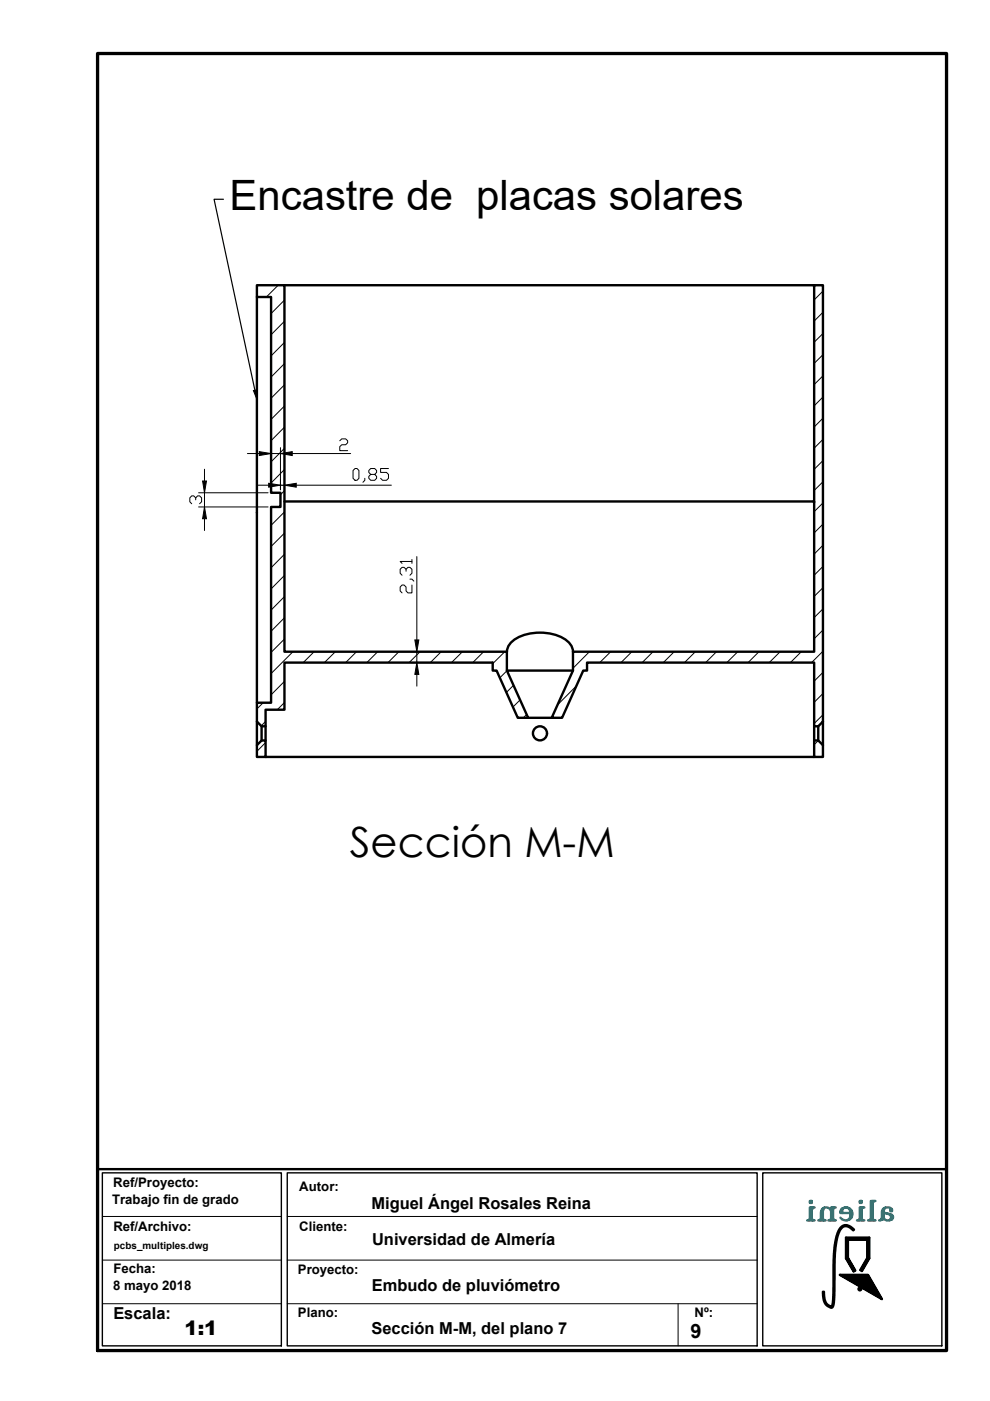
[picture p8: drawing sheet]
<svg xmlns="http://www.w3.org/2000/svg" width="210mm" height="297mm" viewBox="0 0 210 297" stroke-linecap="round" stroke-linejoin="round" font-family="sans-serif">
<!-- layer: 0 -->
<g fill="none" stroke="#000" stroke-width=".51">
<path d="M54.5 63v86M60.3 60.5h112.3M172.6 60.5h1.9v92.5l-1 1h-.9v-13.5h-48.1v1.7h-.8l-4.5 10h-2.2l4.5-10v-4h51.1zM60.3 106.3h112.1l.2 .1M107.5 138.2a4 4 0 0 1 2.9-3.3 10.7 10.7 0 0 1 9.7 .9 3.1 3.1 0 0 1 1.4 2.4M54.5 153v5M55.5 157h.8v3.5h-1.8v-2.5zM55.5 154v3M56.3 154v3M107.5 142.2v-4h-47.2v-77.7h-5.8v2.5h3v41.5h2v3h-2v41.5h-3v4l1 1h.8v-3.5h4v-10h44.2v1.7h.8l4.5 10h2.2M121.5 142.2h-14l4.5 10h5M172.6 157h.9l1 1"/>
<path d="M172.6 157v3.5h1.9v-2.5M172.6 154v3M173.5 154v3M174.5 153v5M56.3 160.5h116.3M20.7 247.9h180"/>
<circle cx="114.5" cy="155.5" r="1.49"/>
</g>
<g fill="none" stroke="#000" stroke-width=".21">
<path d="M54.5 60.5h.1M59 60.5l-2.5 2.5M60.3 63.6l-2.8 2.9M60.3 68.1l-2.8 2.9M60.3 72.6l-2.8 2.9M60.3 77.1l-2.8 2.8M60.3 61.1v43M174.5 66.2l-1.9 1.9M174.5 61.7l-1.9 1.9M174.5 70.7l-1.9 1.9M174.5 75.2l-1.9 1.8M174.5 79.7l-1.9 1.8"/>
<path d="M43.4 99.5v2.5M52.5 96.2h2.5M57.5 94.9v8.9M57.5 96.2h2M59.5 94.9v8.9M60.3 81.6l-2.8 2.8M60.3 86.1l-2.8 2.8M60.3 90.6l-2.8 2.8M60.3 95.1l-2.8 2.8M60.3 99.5l-2.8 2.9M62 96.2h12.3M72 93.5l.5-.5h.8l.4 .5v.4l-.4 .4h-.8l-.5 .4v.8h1.7"/>
<path d="M74.9 99.8l.4-.5h.4l.4 .5v1.6l-.4 .4h-.4l-.4-.4zM82.4 99.3h-1.7v.9h1.2l.5 .4v.8l-.5 .4h-.8l-.4-.4M174.5 84.2l-1.9 1.8M174.5 88.7l-1.9 1.8M174.5 93.2l-1.9 1.8M174.5 97.7l-1.9 1.8M41.5 106v-.4l-.4-.5h-.5l-.4 .5v.8l.4 .4M41.5 105.6l.4-.5h.4l.4 .5v.8l-.4 .4M42.1 104.5h14.7M42.1 107.5h14.7M43.4 104.5v3M43.4 110v2.5"/>
<path d="M54.5 102.9h2.5M59.5 102.9h.8M60.3 104l-.8 .9M60.3 108.5l-2.8 2.9M60.3 113l-2.8 2.9M60.3 117.5l-2.8 2.9M62.8 102.9h20.2M77.4 101.4v.4l-.5 .5M78.6 100.6l-.4-.4v-.4l.4-.5h.8l.4 .5v.4l-.4 .4h-.8l-.4 .4v.4l.4 .4h.8l.4-.4v-.4l-.4-.4M87.3 119h-2.5l.4 .4M87.3 118.6v.8M88.4 118v17.7"/>
<path d="M174.5 102.2l-1.9 1.8M174.5 106.6l-1.9 1.9M174.5 111.1l-1.9 1.9M174.5 115.6l-1.9 1.9M60.3 122l-2.8 2.9M60.3 126.5l-2.8 2.8M60.3 131l-2.8 2.8M60.3 135.5l-2.8 2.8M62.1 138.2l-4.6 4.6M66.6 138.2l-2.3 2.3M71.1 138.2l-2.3 2.3M75.6 138.2l-2.3 2.3"/>
<path d="M80.1 138.2l-2.3 2.3M84.6 138.2l-2.3 2.3M86.1 121.1v-.4l-.4-.4h-.5l-.4 .4v.8l.4 .5M86.1 120.7l.4-.4h.4l.4 .4v.8l-.4 .5M86.9 122.8h.4l.4 .4M87.1 138.2h19.8M87.3 124v1.7h-.8l-.4-.4v-.8l-.4-.5h-.5l-.4 .5v.8l.4 .4M88.4 138.2v2.3M89.1 138.2l-2.4 2.3M93.5 138.2l-2.3 2.3M98.1 138.2l-2.4 2.3M102.5 138.2l-2.3 2.3"/>
<path d="M107 138.2l-2.5 2.5M125 138.2l-3.5 3.5M129.5 138.2l-2.3 2.3M134 138.2l-2.3 2.3M138.5 138.2l-2.3 2.3M142.9 138.2l-2.3 2.3M147.4 138.2l-2.3 2.3M151.9 138.2l-2.3 2.3M156.4 138.2l-2.3 2.3M160.9 138.2l-2.3 2.3M165.4 138.2l-2.3 2.3M169.9 138.2l-2.3 2.3"/>
<path d="M174.5 120.1l-1.9 1.9M174.5 124.6l-1.9 1.8M174.5 129.1l-1.9 1.8M174.5 133.6l-1.9 1.8M174.5 138.1l-2.4 2.4M55.8 149l-1.3 1.3M56.3 153l-.9 .9M56.3 157.4l-1.8 1.9M60.3 144.5l-2.8 2.8M60.3 148.9l-1.5 1.6M87.1 140.5h16.8M88.4 143v2.5"/>
<path d="M107.5 142.2l-1.5 1.5M108.9 145.3l-1.5 1.5M110.3 148.4l-1.5 1.5M111.7 151.5l-.7 .7M122.2 145.4l-4 4M173.5 157l-.9 .9M174.5 142.6l-1.9 1.8M174.5 147l-1.9 1.9M174.5 151.6l-1.9 1.8M21.7 257.9h38M60.9 257.9h99.6M21.7 267.2h38"/>
<path d="M21.7 276.4h38M60.9 267.2h99.6M60.9 276.4h99.6M143.8 276.4v8.9"/>
</g>
<path d="M53.7 82.8l.7-.1 .1 2zM55 95.8l2.5 .4-2.5 .4zM59.5 96.2l2.5-.4v.8zM43 102h.8l-.4 2.5zM43.4 107.5l.4 2.5h-.8zM57 102.5l2.5 .4-2.5 .4zM60.3 102.9l2.5-.4v.8zM88 135.7h.8l-.4 2.5zM88.4 140.5l.4 2.5h-.8z" fill="#000" stroke="#000" stroke-width=".21"/>
<path d="M47.4 42.2h-2l8.6 40.5" fill="none" stroke="#000" stroke-width=".25"/>
<path d="M21.7 248.7h38v36.6h-38zM60.9 248.7h99.6v36.6h-99.6zM161.7 248.7h38v36.6h-38z" fill="none" stroke="#000" stroke-width=".3"/>
<path d="M20.7 11.3h180v275h-180z" fill="none" stroke="#000" stroke-width=".7"/>
<!-- layer: principal -->
<g fill="none" stroke="#000" stroke-width=".3">
<path d="M171.3 258.7h.1M171.4 258.7h.1M171.5 258.7h-.1M171.6 258.6l-.1 .1M171.7 255l.4-.4zM171.7 256.4l.4-.4zM171.7 256.4l.5-.4zM171.7 256.5l.5-.5zM171.7 256h.1M171.7 256.2l.2-.2-.2 .2M171.7 257.9l.4-.4-.4 .5M171.7 254.8l.2-.2z"/>
<path d="M171.8 254.8l.2-.2zM171.8 256l-.1 .1M171.8 254.6l-.1 .1M171.8 254.8l.2-.2-.3 .4zM171.9 254.6l-.2 .2M171.9 254.8h.1M171.9 254.9l.2-.1-.3 .2zM171.9 255l.2-.2zM171.9 255l.2-.2-.2 .2M172 256l-.3 .3M172 254.6l-.3 .3M172.1 256l-.4 .4"/>
<path d="M172.1 254.7l-.4 .3 .4-.3M172.1 256.4h.1M172.1 258.1l-.6 .6 .6-.5-.5 .5 .5-.4M172.1 258.7h.1M172.1 254.9l-.1 .1 .1-.1M172.1 255h.1M172.1 256.4l-.4 .5M172.1 256.5l-.4 .5M172.1 256.6l-.4 .4M172.1 256.7l-.4 .4M172.1 256.8l-.4 .4M172.1 256.9l-.4 .4"/>
<path d="M172.1 257l-.4 .4M172.1 257l-.4 .5M172.1 257.1l-.4 .5M172.1 257.2l-.4 .4M172.1 257.3l-.4 .4M172.1 257.4l-.4 .4M172.1 257.4l-.4 .5 .4-.4M172.1 257.6l-.4 .5M172.1 257.7l-.4 .5M172.1 257.8l-.4 .4M172.1 257.9l-.4 .4M172.1 257.9l-.4 .5"/>
<path d="M172.1 258l-.4 .5M172.1 258.4l-.3 .3M172.1 258.6l-.3 .1M172.1 258.6h.1M172.1 258.6l-.2 .1M172.2 256.3l-.5 .5M172.2 256.2l-.5 .5 .4-.4M172.2 258.6l-.2 .1 .1-.1M172.2 258.6l-.2 .1M172.2 256.2l-.1 .1M172.3 256l-.6 .5M172.3 256.1l.1-.1-.3 .3"/>
<path d="M172.3 258.6h.1M172.3 258.6l-.2 .1M172.3 256l-.6 .6 .4-.4M172.3 258.7h.1M172.3 256l-.2 .2M172.3 258.7h-.1M172.4 258.7h-.1M172.4 258.7h.1M172.4 256l-.1 .1M172.5 258.7h.1M172.5 258.7h-.1M172.5 256l-.1 .1"/>
<path d="M172.5 256h.1M173.7 258.7h.1M173.8 258.7h-.1M174 258.6l-.3 .1M174.1 258.7h.1M174.1 257l.4-.4-.4 .5M174.1 257.3l.4-.4-.4 .5M174.5 258.7h.1M174.5 258.1l-.6 .6 .6-.5M174.5 256.9l-.4 .3M174.5 257l-.4 .5M174.5 257.1l-.4 .4"/>
<path d="M174.5 257.2l-.4 .4M174.5 257.3l-.4 .4M174.5 257.3l-.4 .5M174.5 257.4l-.4 .4M174.5 257.5l-.4 .4M174.5 257.5l-.4 .5M174.5 257.6l-.4 .5M174.5 257.7l-.4 .4M174.5 257.8l-.4 .4M174.5 257.8l-.4 .5M174.5 257.9l-.4 .4M174.5 258l-.4 .4"/>
<path d="M174.5 258.1l-.4 .4M174.5 258.3l-.5 .4M174.5 258.3l-.4 .4M174.5 258.4l-.4 .3 .4-.1M174.5 258.6l-.2 .1 .2-.1M174.5 258.6h.1M174.5 256.2l-.2 .2M174.5 256.7l-.4 .5 .4-.4M174.5 256.2l-.2 .3M174.5 258.6l-.2 .1M174.5 256.6l-.4 .4M174.6 258.6l-.2 .1"/>
<path d="M174.6 258.6l-.1 .1M174.6 256.1l-.4 .4M174.6 256.4l-.5 .6M174.6 258.6h.1M174.6 258.7h.1M174.6 256.3l-.5 .6M174.6 256.3l-.5 .5M174.6 258.6l-.1 .1h.1M174.7 256.2l-.6 .6M174.7 256.1l-.5 .5M174.7 258.7h.1M174.8 258.7h-.1"/>
<path d="M174.8 256l-.6 .7M175.9 258.7h-.1M175.9 258.7l.2-.1zM176 258.7h-.1M176.2 258.7h.1M176.2 256h.1M176.2 256.4l.4-.4-.4 .5M176.2 257.9l.4-.5-.4 .5M176.2 258.6l-.2 .1M176.3 256l-.1 .1M176.4 256l-.2 .2M176.5 256l-.3 .3"/>
<path d="M176.6 256l-.4 .3M176.6 258.7h.1M176.6 256.1l-.4 .4M176.6 256.2l-.4 .4M176.6 256.3l-.4 .4M176.6 256.3l-.4 .5M176.6 256.4l-.4 .5M176.6 256.5l-.4 .4M176.6 256.6l-.4 .4M176.6 256.7l-.4 .4M176.6 256.8l-.4 .4M176.6 256.8l-.4 .5"/>
<path d="M176.6 256.9l-.4 .5M176.6 257l-.4 .5M176.6 257.1l-.4 .4M176.6 257.2l-.4 .4M176.6 257.3l-.4 .4M176.6 257.3l-.4 .5 .4-.4M176.6 257.5l-.4 .5M176.6 257.6l-.4 .5M176.6 257.7l-.4 .4M176.6 257.8l-.4 .4M176.6 257.8l-.4 .5M176.6 257.9l-.4 .4"/>
<path d="M176.6 258l-.4 .4M176.6 258.1l-.6 .6M176.6 258.1l-.5 .6 .5-.5M176.6 258.3l-.4 .4M176.6 258.4l-.3 .3M176.6 258.6l-.3 .1M176.6 258.6l-.2 .1 .2-.1M176.6 258.6h.1M176.6 258.6v.1M176.6 258.6l-.1 .1h.1M176.7 258.6l-.1 .1M176.7 258.6l-.1 .1 .1-.1"/>
<path d="M176.7 258.6h.1M176.8 258.7h.1M176.8 258.6l-.1 .1M176.8 258.7h-.1M177 258.7h-.2M177 258.7h.1M178.2 256.7l.6-.6-.6 .7M178.6 256.6l-.4 .5M178.6 256.7l-.4 .5M178.6 256.8l-.4 .4M178.6 256.9l-.3 .3M178.6 257l-.2 .2"/>
<path d="M178.6 257.1l-.1 .1M178.6 256.5l-.4 .5M178.6 256.2l-.3 .3M178.7 256.4l-.5 .5M178.8 256.1l-.5 .5M178.8 256.2l-.6 .7 .5-.5M178.9 256.1l-.1 .1M179 256.1l-.2 .1M179 256.1h-.1M179.1 256l-.1 .1M179.1 256h.1M179.2 256h.1"/>
<path d="M179.5 256h.1M179.6 256h.1M179.6 258.7h.1M179.6 256l.1 .1M179.7 256.1h.1M179.8 258.7h-.2M179.8 256.1h.1M179.9 256.1h.1M179.9 256.2h.1M179.9 256.1l-.1 .1M179.9 258.6h.1M180 256.2h.1"/>
<path d="M180.1 256.3l.1-.1-.1 .1M180.1 256.2v.1M180.1 256.4l.1-.1-.1 .1M180.1 258.3l.5-.4-.7 .8M180.2 256.5l.1-.1-.1 .1M180.2 256.5l.1-.2-.1 .2M180.2 256.6l.2-.1-.2 .2M180.2 258.2l.5-.6-.5 .6M180.2 256.7l.2-.2-.2 .2M180.2 256.3l-.1 .1M180.3 256.8l.2-.3-.2 .3M180.3 256.9l.2-.3-.2 .3"/>
<path d="M180.3 257.6l.4-.4-.4 .4M180.3 257l.3-.3-.3 .3M180.3 257.1l.3-.3-.3 .4M180.3 257.3l.3-.3-.3 .3M180.5 256.5l-.3 .2M180.5 258.1l-.4 .5M180.6 256.7l-.3 .2M180.6 258l-.7 .6M180.6 258l-.6 .6 .6-.6M180.6 257.9l-.7 .7 .7-.7M180.6 256.9l-.3 .3M180.7 257.8l-.5 .5 .4-.5"/>
<path d="M180.7 257.1l-.4 .4M180.7 257l-.4 .4M180.7 257.2l-.4 .4M180.7 257.2l-.4 .5M180.7 257.3l-.4 .6M180.7 257.5l-.4 .5M180.7 257.6l-.5 .5M182.3 255l.4-.4zM182.3 256h.1M182.3 256.4l.4-.4-.4 .4M182.3 254.6v.1M182.3 257.6l.4-.4-.4 .5"/>
<path d="M182.3 254.8l.2-.2zM182.3 256v.1M182.4 254.8l.2-.2zM182.4 254.6l-.1 .1M182.4 256l-.1 .2M182.4 258.7l.3-.2-.3 .2M182.4 254.6l-.1 .2M182.5 254.8h.1M182.5 256l-.2 .2M182.5 254.6l-.2 .3M182.5 256l-.2 .3M182.6 254.8l.1-.1-.3 .3z"/>
<path d="M182.6 254.6l-.3 .3 .3-.3M182.6 256l-.3 .3M182.7 256l-.4 .4M182.7 254.7l-.4 .3 .4-.3M182.7 254.8l-.3 .2 .3-.2M182.7 254.8l-.2 .2zM182.7 258.7h.1M182.7 254.9l-.2 .1M182.7 254.9l-.1 .1M182.7 255h.1M182.7 256.1l-.4 .4M182.7 256.1l-.4 .5"/>
<path d="M182.7 256.2l-.4 .4M182.7 256.3l-.4 .4M182.7 256.4l-.4 .4M182.7 256.4l-.4 .5M182.7 256.5l-.4 .5M182.7 256.6l-.4 .5M182.7 256.7l-.4 .5M182.7 256.8l-.4 .4M182.7 256.9l-.4 .4M182.7 257l-.4 .4M182.7 257l-.4 .5M182.7 257.1l-.4 .5"/>
<path d="M182.7 257.3l-.4 .5M182.7 257.4l-.4 .6M182.7 257.6l-.4 .4M182.7 257.7l-.4 .4M182.7 257.7l-.4 .5 .4-.4M182.7 257.9l-.4 .4M182.7 257.9l-.4 .5M182.7 258l-.4 .5M182.7 258.2l-.4 .5M182.7 258.1l-.4 .5M182.7 258.3l-.4 .4 .4-.3M182.7 258.6l-.2 .1"/>
<path d="M182.7 258.7h-.1M184.6 255.8l.4-.4-.4 .5M184.6 256.7l.4-.4-.4 .4M184.6 257l.4-.4-.4 .5M184.6 258.1l.4-.4-.4 .5M184.6 258.7l.4-.3-.3 .3M184.7 254.6l-.1 .1M184.8 254.6l-.2 .2M184.9 254.6l-.3 .3M185 254.6l-.4 .4M185 258.7h.1M185 254.6l-.4 .5"/>
<path d="M185 254.7l-.4 .5M185 254.8l-.4 .4M185 254.8l-.4 .5M185 254.9l-.4 .5M185 255l-.4 .4M185 255.1l-.4 .4M185 255.1l-.4 .5M185 255.2l-.4 .4M185 255.2l-.4 .5M185 255.3l-.4 .5M185 255.5l-.4 .4M185 255.6l-.4 .4"/>
<path d="M185 255.7l-.4 .4M185 255.7l-.4 .5M185 255.8l-.4 .4M185 255.9l-.4 .4M185 255.9l-.4 .6M185 256.1l-.4 .4M185 256.2l-.4 .4M185 256.3l-.4 .5M185 256.4l-.4 .5M185 256.5l-.4 .4M185 256.7l-.4 .5M185 256.8l-.4 .5"/>
<path d="M185 256.9l-.4 .5M185 257l-.4 .6M185 257.2l-.4 .5M185 257.3l-.4 .4M185 257.4l-.4 .4M185 257.5l-.4 .4M185 257.5l-.4 .5M185 257.6l-.4 .4M185 257.6l-.4 .5M185 257.8l-.4 .5M185 257.9l-.4 .4M185 258l-.4 .4"/>
<path d="M185 258l-.4 .5M185 258.1l-.4 .5M185 258.2l-.4 .4M185 258.3l-.4 .4M185 258.4l-.4 .3M185 258.4l-.3 .3M185 258.5l-.2 .2M185 258.6l-.1 .1M185 258.7h-.1M187 257.5l.4-.4-.4 .5M187.2 258.6h.1M187.2 258.5l-.1 .1"/>
<path d="M187.3 258.4l-.3 .2 .2-.2M187.3 258.3l-.3 .3M187.3 258.2l-.3 .4 .3-.3M187.4 256.6l-.4 .4M187.4 256.7l-.4 .4M187.4 256.8l-.4 .4M187.4 256.9l-.4 .4M187.4 256.9l-.4 .5M187.4 257l-.4 .5M187.4 257.2l-.4 .4M187.4 257.3l-.4 .4M187.4 257.4l-.4 .4"/>
<path d="M187.4 257.4l-.4 .5M187.4 257.5l-.4 .4M187.4 257.6l-.4 .4M187.4 257.7l-.4 .4M187.4 257.7l-.4 .5M187.4 257.8l-.5 .5M187.4 257.9l-.6 .6M187.4 258l-.8 .7M187.4 258l-.6 .7M187.4 258.1l-.5 .6M187.4 256.2l-.2 .2M187.4 256.5l-.4 .5"/>
<path d="M187.5 256.4l-.5 .5 .4-.4M187.5 256.3l-.5 .6M187.5 256.1l-.4 .5M187.6 257.2h.1M187.7 256.1l-.7 .6M187.7 257.2h.1M187.7 256l-.7 .8M187.8 256l-.8 .8M187.8 257.2h.1M187.9 257.3h.1M188 257.3h-.1M188 257.3h.1"/>
<path d="M188.1 257.3h-.1M188.2 257.3h-.1M188.2 257.3h.1M188.3 257.3h-.1M188.3 257.3v.1M188.4 257.3l-.1 .1M188.5 257.4h-.2M188.5 257.4h-.1M188.5 257.4h.2M188.6 258.7l.7-.7-.7 .7M188.8 257.5h-.2M188.9 257.5l-.1 .1"/>
<path d="M188.9 257.9l.3-.3-.3 .3M189 257.5l-.2 .2M189.1 257.6l-.2 .2M189.1 258.6h.1M189.2 258.5l-.1 .1M189.2 257.7l-.3 .2M189.2 257.7l-.3 .3M189.2 257.7l-.3 .4M189.3 257.8l-.4 .3M189.3 258.3l-.3 .3M189.3 257.9l-.4 .3M189.3 257.9l-.4 .4"/>
<path d="M189.3 257.9l-.4 .5M189.3 257.9l-.5 .6M189.3 258.2l-.4 .4M189.3 257.9l-.5 .5M189.3 258l-.6 .7M189.3 258.1l-.6 .6M178.1 270.3h.1M178.2 270.3h-.1M178.3 270.3l-.1 .1M178.4 270.3l-.1 .1 .1-.1M178.5 270.3l-.2 .1 .2-.1M178.6 270.3l-.2 .2"/>
<path d="M178.7 270.3l-.2 .2M178.8 270.3l-.3 .2M178.9 270.3l-.3 .3M179 270.3l-.4 .3M179.1 270.3l-.4 .3M179.2 270.9l.7-.6-.7 .7M179.3 271l.8-.7-.7 .7M179.3 270.3l-.6 .4M179.4 270.3l-.5 .5M179.4 262.4h.1M179.4 270.3l-.5 .5 .6-.5M179.5 262.4l-.1 .1"/>
<path d="M179.5 270.3l-.5 .5M179.5 262.4l-.1 .2M179.6 270.3l-.6 .5 .8-.5M179.6 262.4l-.2 .2M179.6 262.4l-.2 .4M179.8 262.4l-.4 .4 .4-.4M179.8 262.9l-.4 .5M179.8 263l-.4 .4M179.8 263l-.4 .5 .4-.4M179.8 263.2l-.4 .4M179.8 263.2l-.4 .5M179.8 263.3l-.4 .5"/>
<path d="M179.8 263.4l-.4 .4M179.8 263.5l-.4 .4M179.8 263.5l-.4 .5M179.8 263.6l-.4 .5 .4-.4M179.8 263.7l-.4 .4M179.8 263.8l-.4 .4M179.8 263.8l-.4 .5M179.8 263.9l-.4 .5 .4-.4M179.8 264l-.4 .5M179.8 264.1l-.4 .5M179.8 264.2l-.4 .5M179.8 264.3l-.4 .4"/>
<path d="M179.8 264.4l-.4 .4M179.8 264.4l-.4 .5M179.8 264.5l-.4 .5M179.8 264.6l-.4 .5M179.8 264.7l-.4 .5 .4-.4M179.8 264.9l-.4 .4M179.8 265l-.4 .4M179.8 265l-.4 .5M179.8 265.1l-.4 .6M179.8 265.3l-.4 .4M179.8 265.3l-.4 .5M179.8 265.5l-.4 .4"/>
<path d="M179.8 265.6l-.4 .4M179.8 265.8l-.4 .4M179.8 265.6l-.4 .5M179.8 265.8l-.4 .5M179.8 265.7l-.4 .4M179.8 265.9l-.4 .5M179.8 266l-.4 .4M179.8 266l-.4 .5M179.8 266.1l-.4 .4M179.8 266.1l-.4 .5M179.8 266.3l-.4 .5M179.8 266.2l-.4 .5 .4-.4"/>
<path d="M179.8 266.4l-.4 .4M179.8 266.5l-.4 .4 .4-.4M179.8 266.6l-.4 .3M179.8 266.6l-.3 .4M179.8 266.7l-.3 .3M179.8 266.7l-.3 .4M179.8 270.3l-.6 .6M179.8 266.8l-.2 .3M179.9 266.8l-.3 .3M179.9 262.4l-.5 .5M179.9 262.8l.5-.4-.4 .4M179.9 266.9l-.3 .3"/>
<path d="M179.9 266.9l-.3 .4 .3-.4M179.9 270.3l-.6 .7M180 267l-.3 .3M180 262.4l-.6 .6M180 267l-.3 .4 .3-.3M180 267.1l-.2 .3 .3-.2M180 267.9l.3-.3-.2 .3M180.1 267.1l-.4 .3M180.1 262.4l-.7 .7M180.1 267.2l-.3 .3 .3-.3M180.1 267.3l-.3 .3M180.1 262.4l-.7 .8"/>
<path d="M180.2 267.3l-.3 .4M180.2 262.4l-.8 .8M180.2 267.4l-.3 .3M180.2 268.2l.3-.3-.3 .4M180.2 270.3l-.8 .8M180.2 262.4l-.8 .9M180.2 267.4l-.3 .4M180.2 267.5l-.3 .3M180.2 267.5l-.2 .3 .3-.3M180.3 270.3l-.9 .8M180.3 262.4l-.5 .4M180.3 267.5l-.3 .3"/>
<path d="M180.3 268.5l.3-.4-.2 .4M180.4 267.7l-.3 .3M180.4 267.7l-.3 .4M180.4 270.3l-.9 .8M180.4 267.8l-.2 .3 .3-.2M180.4 270.3l-.8 .9M180.4 262.4l-.4 .4M180.5 262.8l.4-.4-.3 .4M180.5 267.9l-.3 .3M180.5 268.7l.3-.3-.3 .4M180.5 262.4l-.5 .4M180.5 268.8l.4-.3-.3 .4"/>
<path d="M180.5 270.3l-.9 .9M180.6 268.9l.3-.3-.3 .3M180.6 262.4l-.5 .4M180.6 268l-.4 .3M180.6 268.1l-.3 .3M180.6 262.4l-.4 .4M180.6 270.3l-.9 .9M180.7 268.2l-.3 .3M180.7 268.2l-.3 .4M180.7 269.1l.3-.3-.3 .4M180.7 270.3l-1 1M180.7 262.4l-.4 .4"/>
<path d="M180.8 262.4l-.5 .4M180.8 268.4l-.3 .3M180.8 270.3l-1 1 1.1-1-1 1.1 1.1-1.1M180.8 268.5l-.3 .3M180.9 262.4l-.5 .4M180.9 268.6l-.3 .3M180.9 269.5l.3-.3-.3 .3M180.9 268.7l-.2 .3M181 269.5l.3-.3-.3 .4M181 262.4l-.4 .4M181 268.9l-.2 .3M181.1 262.4l-.5 .4"/>
<path d="M181.1 269l-.3 .3M181.1 269l-.3 .3 .4-.3M181.1 270.3l-1.1 1.1M181.2 269l-.3 .4 .3-.3M181.2 262.4l-.5 .4M181.2 270.3l-1.2 1.1M181.2 272.1l1.9-1.8-1.8 1.8M181.3 269.3l-.3 .3 .3-.2M181.3 262.4l-.5 .4M181.3 269.3l-.1 .2M181.3 270.3l-1.2 1.2M181.3 269.4h.1"/>
<path d="M181.4 262.4l-.5 .4M181.4 270.3l-1.2 1.2M181.4 270.3l-1.2 1.2 1.4-1.2M181.5 262.4l-.5 .4M181.5 262.4l-.4 .4M181.6 272.4l2.2-2.1-2.1 2.1M181.6 262.4l-.4 .4M181.7 270.3l-1.4 1.3M181.7 270.3l-1.3 1.3M181.7 262.4l-.5 .4M181.8 272.4l2.2-2.1zM181.8 262.4l-.5 .4"/>
<path d="M181.8 262.4l-.4 .4M181.8 262.4l-.4 .4 .5-.4M181.8 270.3l-1.4 1.3M181.9 272.5l2.2-2.2-2.2 2.2M181.9 270.3l-1.4 1.4M181.9 272.5l2.2-2.1zM182 262.4l-.5 .4M182 272.5l2.1-2.1-2.1 2.2M182 262.4l-.4 .4M182.1 270.3l-1.5 1.5 1.5-1.5M182.1 272.6l2.1-2zM182.1 262.4l-.4 .4"/>
<path d="M182.1 270.3l-1.6 1.4M182.1 270.3l-1.4 1.5M182.2 262.4l-.5 .4 .5-.4M182.2 270.3l-1.5 1.5 1.5-1.5M182.3 270.3l-1.6 1.5M182.3 270.3l-1.6 1.5 1.6-1.5M182.3 262.4l-.5 .4M182.4 272.8l1.9-2zM182.4 270.3l-1.6 1.6M182.4 272.8l1.9-2-1.9 2M182.5 262.4l-.6 .4M182.5 262.8l.5-.4-.4 .4"/>
<path d="M182.5 270.3l-1.6 1.6M182.5 262.4l-.4 .4M182.6 270.3l-1.7 1.6M182.6 272.9l1.9-1.8-1.8 1.9M182.6 262.4l-.4 .4M182.7 270.3l-1.7 1.7 1.7-1.7M182.7 262.4l-.4 .4M182.7 270.3l-1.7 1.7M182.8 262.4l-.5 .4 .5-.4M182.8 269.5h-.1M182.8 270.3l-1.8 1.7M182.8 270.3l-1.7 1.7 1.7-1.7"/>
<path d="M182.8 270.3l-1.7 1.7 1.8-1.7M182.8 273l1.8-1.7-1.7 1.8M182.9 269.3l-.2 .2 .1-.1M182.9 270.3l-1.8 1.7M182.9 270.3l-1.7 1.8 1.7-1.8M182.9 262.4l-.5 .4M183 270.3l-1.8 1.8 1.8-1.8M183 269l-.4 .4 .4-.3M183 273.2l1.7-1.7-1.6 1.7M183.1 262.4l-.5 .4M183.1 268.9l-.5 .5 .5-.5M183.1 262.4l-.4 .4"/>
<path d="M183.2 270.3l-1.9 1.9 1.9-1.9M183.2 262.4l-.4 .4M183.3 270.3l-2 1.9M183.3 262.4l-.5 .4 .6-.4M183.3 268.6l-.8 .8 .7-.6M183.3 270.3l-1.9 1.9M183.3 270.3l-1.9 1.9 2-1.9M183.3 268.5l-.8 .8 .8-.8M183.4 270.3l-2 1.9M183.4 270.3l-1.9 2M183.4 268.3l-1 1 1-.9M183.4 262.4l-.4 .4"/>
<path d="M183.5 270.3l-2 2 2-2M183.5 268.2l-1.1 1.1M183.5 262.4l-.5 .4M183.5 268.2l-1.1 1.1 .3 .2M183.5 270.3l-2 2M183.5 270.3l-1.9 2 2-2M183.5 262.4l-.4 .4M183.6 267.3l.7-.8-.8 .8M183.6 268.1l-1.2 1.1M183.6 262.4l-.4 .4 .4-.4M183.6 270.3l-2 2M183.7 267.9l-1.2 1.2"/>
<path d="M183.7 262.4l-.4 .4M183.8 267.8l-1.2 1.1M183.8 267.7l-1.1 1.1M183.8 262.4l-.4 .4M183.8 270.3l-2.1 2.1 2.1-2.1M183.8 266.8l.5-.5-.5 .5M183.9 262.4l-.5 .4M183.9 270.3l-2.2 2.1M183.9 270.3l-2.1 2.1 2.1-2.1M183.9 267.5l-1.2 1.2M183.9 265.1l.4-.4-.4 .5M183.9 266.3l.4-.4-.4 .5"/>
<path d="M183.9 267.5l-1.2 1.3M184 262.4l-.5 .4M184 270.3l-2.2 2.2 2.2-2.2M184 273.7l1.3-1.2-1.2 1.2M184 262.4l-.4 .4M184 267.3l-1.2 1.3M184.1 267.2l-1.2 1.2M184.1 270.3l-2.2 2.2M184.1 267.2l-1.1 1.1M184.1 262.4l-.5 .4M184.1 267.1l-1.1 1.2M184.1 270.5l-2.1 2.1"/>
<path d="M184.2 270.5l-2.1 2.1M184.2 273.8l1.2-1.2-1.2 1.2M184.2 262.4l-.5 .4M184.2 270.7l-2 2M184.2 262.4l-.4 .4M184.2 266.9l-1.2 1.3M184.3 270.7l-2.1 2M184.3 266.8l-1.2 1.2M184.3 262.4l-.4 .4M184.3 262.4l-.4 .5M184.3 262.5l-.4 .5M184.3 262.6l-.4 .5"/>
<path d="M184.3 262.7l-.4 .4M184.3 262.8l-.4 .4M184.3 262.8l-.4 .5M184.3 263.1l-.4 .5M184.3 262.9l-.4 .5M184.3 263l-.4 .4M184.3 263l-.4 .5M184.3 263.1l-.4 .4M184.3 263.2l-.4 .5M184.3 263.3l-.4 .4M184.3 263.4l-.4 .4M184.3 263.4l-.4 .5"/>
<path d="M184.3 263.5l-.4 .4 .4-.3M184.3 263.6l-.4 .5M184.3 263.7l-.4 .4M184.3 263.7l-.4 .5M184.3 263.8l-.4 .5M184.3 263.9l-.4 .4M184.3 263.9l-.4 .5M184.3 264l-.4 .5 .4-.4M184.3 264.1l-.4 .5M184.3 264.2l-.4 .5M184.3 264.3l-.4 .5M184.3 264.4l-.4 .4"/>
<path d="M184.3 264.4l-.4 .5M184.3 264.5l-.4 .4M184.3 264.6l-.4 .4M184.3 264.6l-.4 .5M184.3 264.8l-.4 .5M184.3 265l-.4 .4M184.3 264.9l-.4 .5M184.3 265l-.4 .5M184.3 265.1l-.4 .4M184.3 265.2l-.4 .4M184.3 265.2l-.4 .5M184.3 265.3l-.4 .4"/>
<path d="M184.3 265.3l-.4 .5M184.3 265.4l-.4 .5 .4-.4M184.3 265.6l-.4 .4M184.3 265.6l-.4 .5M184.3 265.7l-.4 .4M184.3 265.7l-.4 .5M184.3 265.8l-.4 .5M184.3 266l-.4 .4M184.3 266l-.4 .5M184.3 266.1l-.4 .5M184.3 266.2l-.4 .5M184.3 266.4l-.5 .5"/>
<path d="M184.3 266.4l-.6 .6M184.3 266.4l-.7 .8M184.3 266.6l-.9 .9M184.3 266.6l-1 1.1M184.3 266.7l-1.1 1.2M184.4 270.9l-1.9 1.9M184.4 270.9l-1.9 1.9 1.9-1.8M184.5 271l-2 1.9M184.5 271.1l-1.9 1.8M184.5 271.2l-1.7 1.8 1.8-1.8M184.6 271.3l-1.8 1.7M184.6 274l1-.9z"/>
<path d="M184.7 271.4l-1.8 1.7M184.7 271.4l-1.7 1.7M184.7 271.5l-1.7 1.6M184.7 271.5l-1.6 1.7 1.6-1.7M184.7 274.1l1-.9-.9 1M184.8 271.6l-1.7 1.6M184.8 271.6l-1.6 1.6 1.6-1.5M184.9 271.7l-1.7 1.6M184.9 271.8l-1.6 1.5M184.9 271.8l-1.5 1.6M184.9 271.9l-1.4 1.5 1.5-1.5M185 272l-1.5 1.4"/>
<path d="M185 272l-1.4 1.5 1.4-1.5M185 272.1l-1.4 1.4M185.1 272.1l-1.5 1.4M185.1 272.2l-1.4 1.3M185.1 272.2l-1.4 1.4M185.2 272.2l-1.4 1.4M185.2 272.3l-1.3 1.3M185.2 274.4l.8-.8-.7 .8M185.2 272.4l-1.3 1.2M185.3 272.4l-1.4 1.3M185.3 272.5l-1.3 1.2M185.3 272.5l-1.2 1.2"/>
<path d="M185.3 272.6l-1.2 1.2M185.4 272.7l-1.1 1.2 1.1-1.2M185.4 272.8l-1.1 1.1M185.5 272.8l-1.2 1.1M185.5 272.9l-1.1 1 1.1-1M185.5 274.6l.7-.6-.6 .6M185.6 272.9l-1.1 1.1M185.6 273l-1.1 1M185.6 273l-1 1M185.6 273.1l-.9 1 1-1M185.7 273.2l-1 .9M185.7 273.3l-.9 .9 1-.9"/>
<path d="M185.8 274.7l.5-.5zM185.8 273.3l-.9 .9M185.8 273.4l-.8 .9M185.9 273.5l-.9 .8M185.9 273.6l-.8 .7M185.9 273.6l-.8 .8zM186 273.6l-.8 .8M186 273.7l-.7 .8M186 273.8l-.6 .7 .7-.7M186.1 273.9l-.7 .6M186.1 274l-.6 .6M186.2 275l.3-.3z"/>
<path d="M186.2 274.1l-.6 .6M186.2 274.1l-.5 .6 .6-.6M186.3 274.2l-.6 .5 .6-.5M186.3 274.2l-.6 .5M186.3 275l.3-.3-.2 .4M186.4 274.3l-.5 .5M186.4 274.4l-.5 .4M186.4 274.4l-.4 .5M186.4 274.5l-.3 .4 .4-.4M186.5 274.6l-.4 .3M186.5 275.1l.2-.1zM186.6 274.7l-.3 .3 .3-.3"/>
<path d="M186.6 275.2l.2-.1-.1 .2M186.7 274.8l-.3 .3 .3-.2M186.7 274.9l-.2 .2M186.8 275.1l-.2 .1M186.8 275.1l-.1 .2M186.9 275.2l-.1 .1 .1-.1M186.9 275.2l-.1 .1M186.9 275.3h.1M186.9 275.4h.1M187 275.4h.1"/>
</g>
<g fill="none" stroke="#000" stroke-width=".51">
<path d="M178.1 270.3h5.9l3 5.1zM180.9 260.9a1.74 1.74 0 0 0-2.3-.7l-.8 1.2-.5 1.8a103.5 103.5 0 0 0-.4 11.5l-.1 1.2a1.11 1.11 0 0 1-.6 1.4l-.1-.1a3 3 0 0 1-1.6-3.3M181.1 260.7a1.93 1.93 0 0 0-2.6-.7 8.3 8.3 0 0 0-1.6 5.3l-.2 10-.4 1.8-.8-.4-.4-.6-.3-.9-.1-1.3M182.4 269.3l1.5-2.6v-3.9h-4.1v3.9l1.5 2.7M182.7 269.5l1.6-2.7v-4.4h-4.9v4.4l1.6 2.8"/>
<circle cx="182.3" cy="273.3" r=".29"/>
</g>
<g fill="none" stroke="#397272" stroke-width=".51">
<path d="M171.1 258.7h1.6M171.7 254.6h.4v.4h-.4zM171.7 254.8h.4M171.7 258.4l-.2 .3M171.7 258.6l-.4 .1M171.9 254.6v.4M171.9 256.2v2.4M172.1 256v2.7M172.1 258.6l.4 .1M172.1 258.4l.2 .3M172.3 256l-.2 .4M172.5 256l-.4 .2"/>
<path d="M172.7 256h-1v2.7M173.5 258.7h1.6M174.1 258.4l-.2 .3M174.1 258.6l-.4 .1M174.5 256.4l-.2 .6v1.6M174.5 258.6l.3 .1M174.5 258.4l.2 .3M174.8 256l-.3 .8v1.9M175.6 258.7h1.6M176.2 256.8a1.1 1.1 0 0 0-1.1-.8 1.1 1.1 0 0 0-1 1v1.7M176.2 258.4l-.2 .3M176.2 258.6l-.4 .1"/>
<path d="M176.4 256.2v2.4M176.6 256v2.7M176.6 258.6l.4 .1M176.6 258.4l.2 .3M176.8 256l-.2 .4M177 256l-.4 .2M177.2 256h-1v2.7M178.6 256.4l-.2 .6M179.2 256l-.4 .2-.2 .4v.6M179.5 256l.4 .2a1.62 1.62 0 0 1-.4 2.5M180.3 257.2h-2.1a1.27 1.27 0 0 1 1.3-1.2 1.27 1.27 0 0 1 1.2 1.2 1.4 1.4 0 0 1-.8 1.5 1.4 1.4 0 0 1-1.7-.5M180.3 256.6l.2 .4v.8l-.2 .4"/>
<path d="M181.7 258.7h1.6M182.3 254.6h.4v.4h-.4zM182.3 254.8h.4M182.3 258.4l-.2 .3M182.3 258.6l-.4 .1M182.5 254.6v.4M182.5 256.2v2.4M182.7 256v2.7M182.7 258.6l.4 .1M182.7 258.4l.2 .3M182.9 256l-.2 .4M183.1 256l-.4 .2"/>
<path d="M183.3 256h-1v2.7M184.1 258.7h1.5M184.6 258.4l-.1 .3M184.6 258.6l-.4 .1M184.8 254.8v3.8M185 254.6v4.1M185 258.6l.4 .1M185 258.4l.2 .3M185.2 254.6l-.2 .4M185.4 254.6l-.4 .2M185.6 254.6h-1v4.1M187.4 256.4l-.2 .4v1.4l-.2 .4"/>
<path d="M187.4 257l.2 .2 1.5 .4 .2 .6a1.12 1.12 0 0 1-1.9 0M187.6 257.2l1.2 .4a.75 .75 0 0 1-.2 1.1M187.8 256l-.4 .6v1.6l-.2 .4-.8 .1M188.9 256.6v-.2h-.1v.4h.3v-.4l-.5-.4h-.8l-.4 .2-.4 .6v1.4l-.4 .5M188.9 257.6l.2 .4-.2 .6"/>
</g>
<text font-size="8.9" x="48.7" y="44.5">Encastre de placas solares</text>
<text font-size="8.8" x="74.2" y="181.8">Sección M-M</text>
<g font-size="4.2">
<text x="39.1" y="283.1">1:1</text>
<text x="146.4" y="283.8">9</text>
</g>
<g font-size="3.5">
<text x="78.7" y="256.3">Miguel Ángel Rosales Reina</text>
<text x="78.9" y="263.9">Universidad de Almería</text>
<text x="78.8" y="273.7">Embudo de pluviómetro</text>
<text x="24" y="279.7">Escala:</text>
<text x="78.7" y="282.8">Sección M-M, del plano 7</text>
</g>
<g font-size="2.8">
<text x="24" y="251.7">Ref/Proyecto:</text>
<text x="23.8" y="255.3">Trabajo fin de grado</text>
<text x="63.5" y="252.6">Autor:</text>
<text x="24" y="261">Ref/Archivo:</text>
<text x="63.5" y="260.9">Cliente:</text>
<text x="24.1" y="270">Fecha:</text>
<text x="24" y="273.6">8 mayo 2018</text>
<text x="63.2" y="270.1">Proyecto:</text>
<text x="63.2" y="279.2">Plano:</text>
<text x="147.3" y="279.3">Nº:</text>
</g>
<text font-size="2.1" x="24.2" y="264.7">pcbs_multiples.dwg</text>
</svg>
